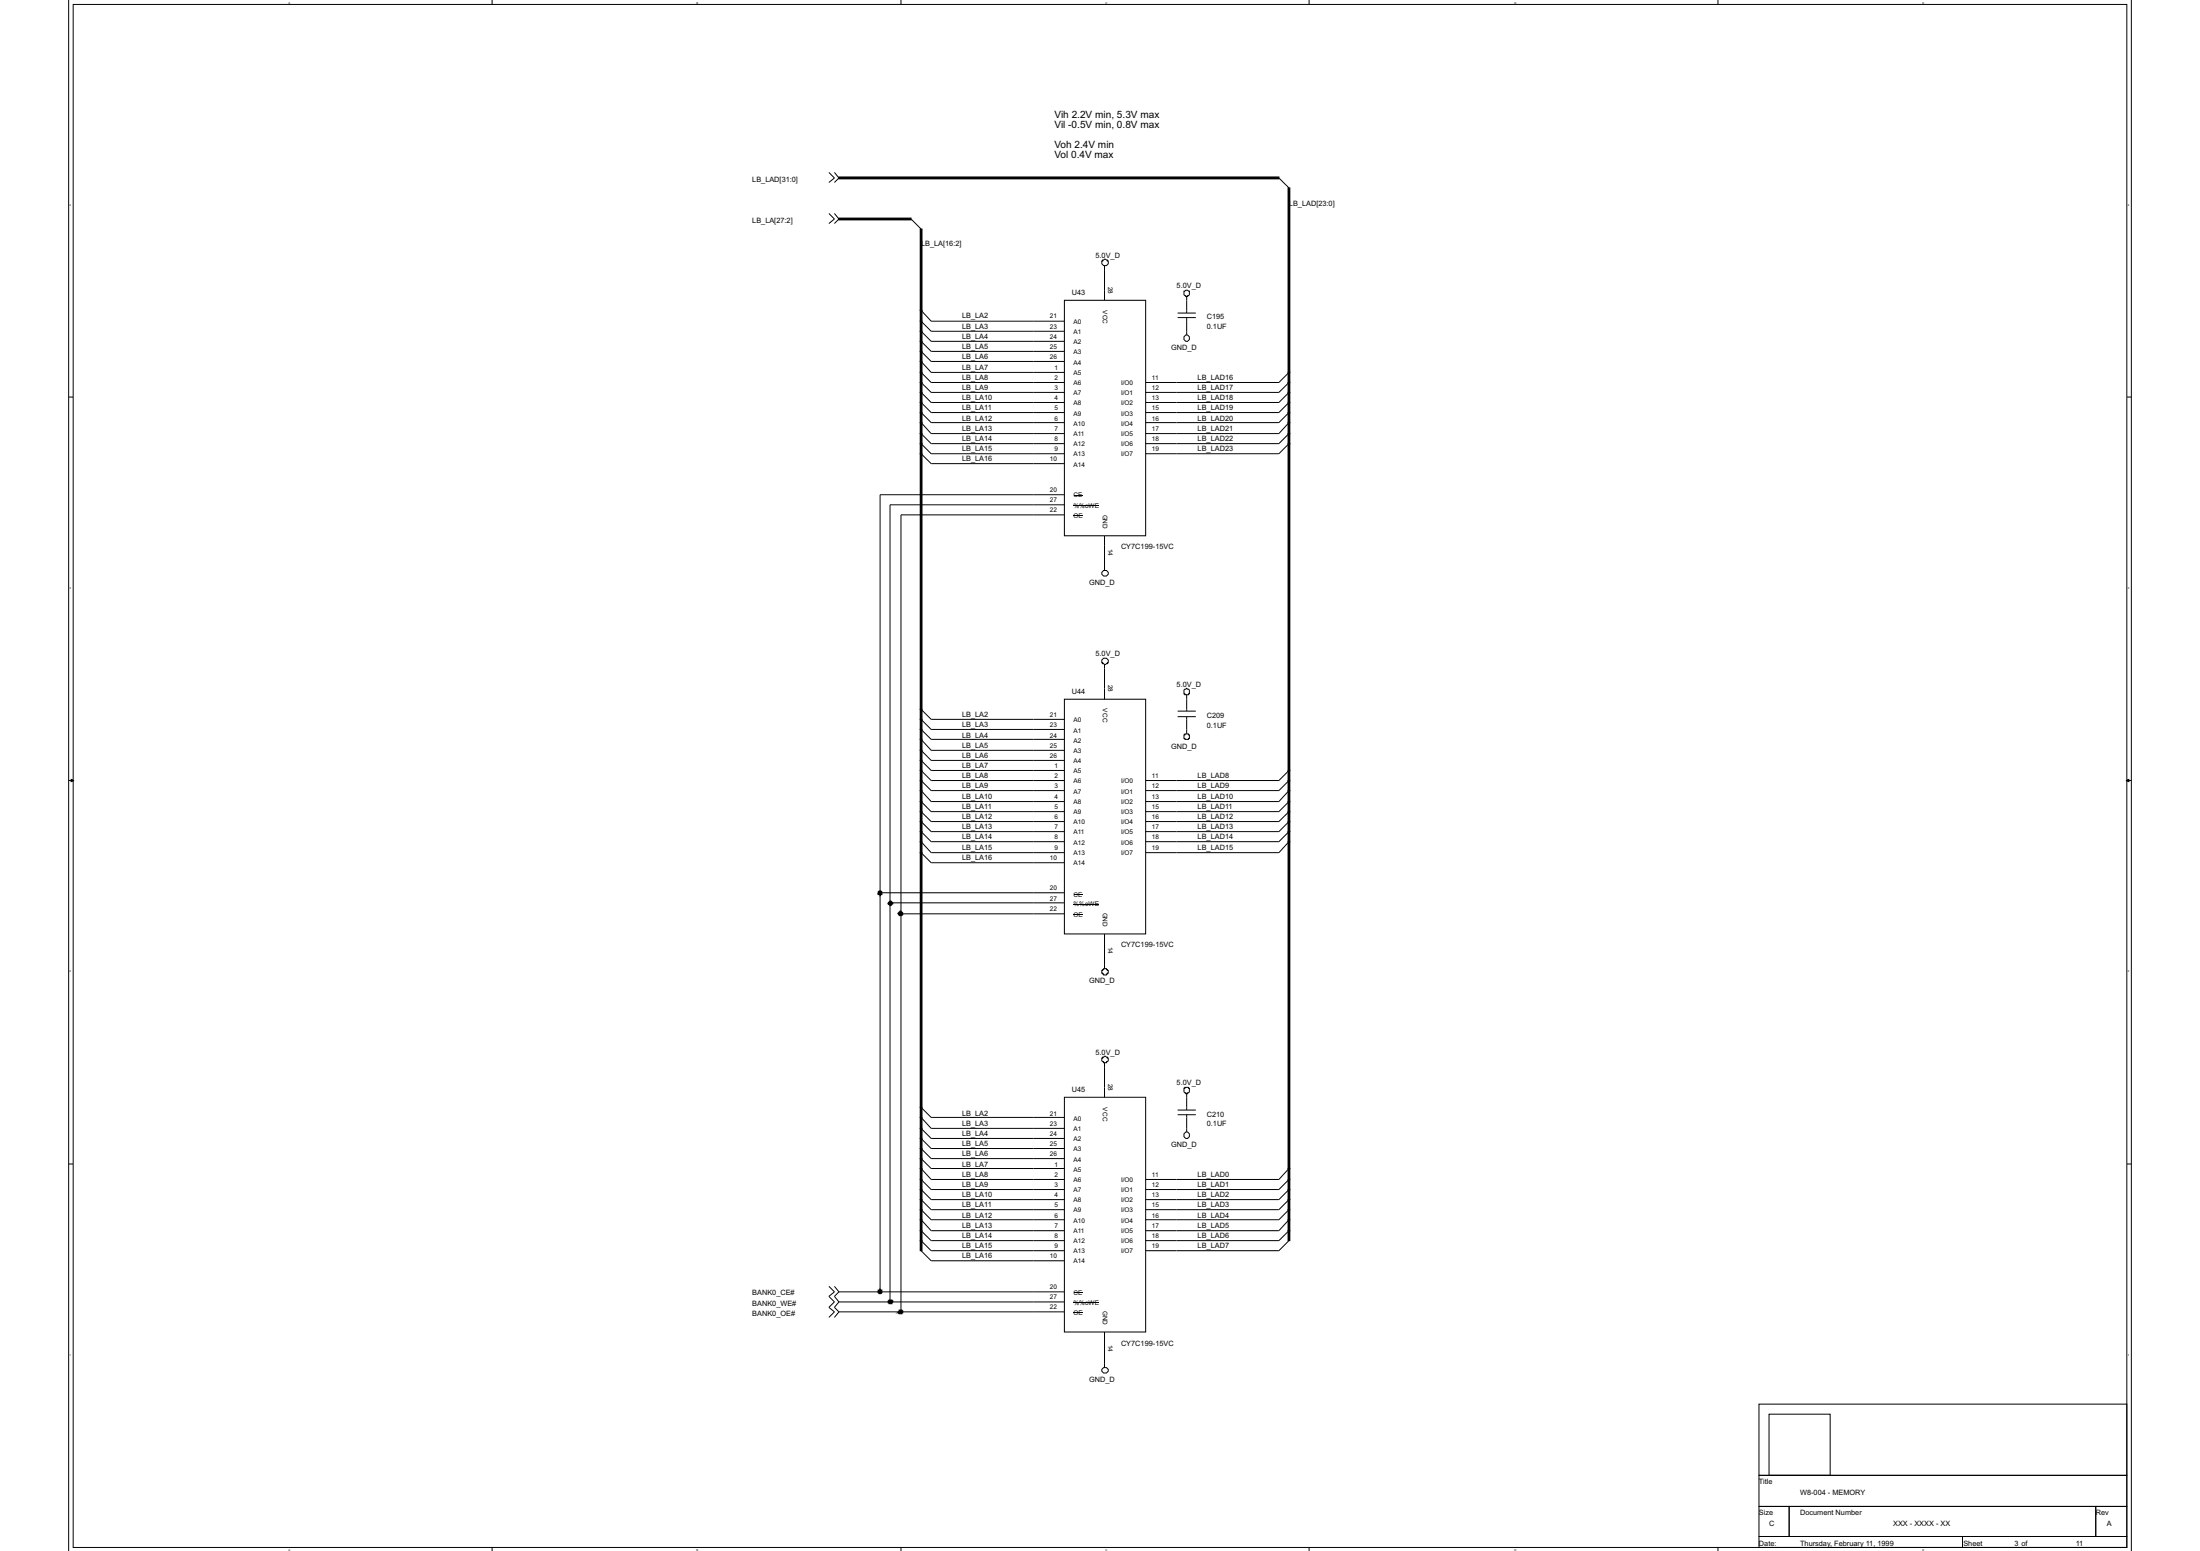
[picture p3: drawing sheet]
<svg xmlns="http://www.w3.org/2000/svg" width="210mm" height="148mm" viewBox="0 0 210 148" stroke-linecap="round" stroke-linejoin="round" font-family="sans-serif">
<g fill="none" stroke="#010202" stroke-width=".1">
<path d="M6.6 0v148.1M47 0v.4M86 0v.4M125 0v.4M164 0v.4M203.4 -.1v148.2M7 .4h196v147.3h-196zM6.6 37.9h.4M203 37.9h.4M47 147.7v.4M86 147.7v.4M125 147.7v.4"/>
<path d="M164 147.7v.4"/>
</g>
<path d="M6.8 74.4l.2 .1-.2 .1z" fill="#010202"/>
<path d="M6.8 74.4l.2 .1-.2 .1z" fill="none" stroke="#010202" stroke-width=".1"/>
<path d="M203 74.5l.2-.1v.2z" fill="#010202"/>
<path d="M6.6 74.5h.4M203 74.5l.2-.1v.2zM203 74.5h.4" fill="none" stroke="#010202" stroke-width=".1"/>
<path d="M6.8 74.4l.2 .1-.2 .1z" fill="#010202"/>
<path d="M6.8 74.4l.2 .1-.2 .1z" fill="none" stroke="#010202" stroke-width=".1"/>
<path d="M203 74.5l.2-.1v.2z" fill="#010202"/>
<path d="M203 74.5l.2-.1v.2zM6.6 111.1h.4M203 111.1h.4" fill="none" stroke="#010202" stroke-width=".1"/>
<path d="M6.8 74.4l.2 .1-.2 .1z" fill="#010202"/>
<path d="M6.8 74.4l.2 .1-.2 .1z" fill="none" stroke="#010202" stroke-width=".1"/>
<path d="M203 74.5l.2-.1v.2z" fill="#010202"/>
<g fill="none" stroke="#010202" stroke-width=".1">
<path d="M98.6 68.6h3M98.6 69.6h3M98.6 70.6h3M98.6 71.6h3M98.6 72.6h3M98.6 73.5h3M98.6 74.5h3M98.6 75.4h3M98.6 76.5h3M98.6 77.4h3M98.6 78.4h3M98.6 79.4h3"/>
<path d="M105.4 65.7v1M109.4 74.5h2.9M109.4 75.4h2.9M109.4 76.5h2.9M109.4 77.4h2.9M109.4 78.4h2.9M109.4 79.4h2.9M203 74.5l.2-.1v.2zM98.6 80.3h3M98.6 81.4h3M98.6 82.3h3M98.6 85.2h3"/>
<path d="M105.4 89.1v1M109.4 80.3h2.9M109.4 81.4h2.9M167.9 134h35.1v6.8h-35.1zM167.9 140.8h35.1v2.9h-35.1zM167.9 143.7h2.9v2.9h-2.9zM167.9 146.6h19.4v1.1h-19.4zM170.8 143.7h29.2v2.9h-29.2zM187.3 146.6h15.7v1.1h-15.7zM200 143.7h3v2.9h-3z"/>
</g>
<path d="M102.5 85.3l.8 .1z" fill-rule="evenodd" fill="#010202"/>
<path d="M98.6 86.2h3M98.6 87.2h3M102.5 86.3h2.4" fill="none" stroke="#010202" stroke-width=".1"/>
<path d="M102.5 87.3h.9z" fill-rule="evenodd" fill="#010202"/>
<g fill="none" stroke="#010202" stroke-width=".1">
<path d="M101.6 66.7h7.8v22.4h-7.8zM98.6 106.6h3M98.6 107.7h3M98.6 108.6h3M98.6 109.6h3M98.6 110.6h3M98.6 111.5h3M98.6 112.5h3M98.6 113.5h3M98.6 114.5h3M98.6 115.4h3M98.6 116.4h3"/>
<path d="M98.6 117.4h3M98.6 118.4h3M98.6 119.3h3M105.4 103.8v.9M109.4 112.5h2.9M109.4 113.5h2.9M109.4 114.5h2.9M109.4 115.4h2.9M109.4 116.4h2.9M109.4 117.4h2.9M109.4 118.4h2.9M109.4 119.3h2.9"/>
<path d="M98.6 120.3h3M98.6 123.3h3M105.4 127.1v1"/>
</g>
<path d="M102.5 123.3l.8 .1z" fill-rule="evenodd" fill="#010202"/>
<path d="M98.6 124.2h3M98.6 125.2h3M102.5 124.3h2.4" fill="none" stroke="#010202" stroke-width=".1"/>
<path d="M102.5 125.2l.9 .1z" fill-rule="evenodd" fill="#010202"/>
<g fill="none" stroke="#010202" stroke-width=".1">
<path d="M98.6 30.6h3M98.6 31.6h3M98.6 32.6h3M98.6 33.5h3M98.6 34.5h3M98.6 35.5h3M98.6 36.5h3M98.6 37.4h3M98.6 38.4h3M98.6 39.4h3M105.4 27.7v1M109.4 36.5h2.9"/>
<path d="M109.4 37.4h2.9M109.4 38.4h2.9M109.4 39.4h2.9M98.6 40.3h3M98.6 41.4h3M98.6 42.3h3M98.6 43.3h3M98.6 44.2h3M98.6 47.2h3M105.4 51.1v1M109.4 40.3h2.9M109.4 41.4h2.9"/>
<path d="M109.4 42.3h2.9M109.4 43.3h2.9M101.6 104.7h7.8v22.4h-7.8z"/>
</g>
<path d="M102.5 47.3h.8z" fill-rule="evenodd" fill="#010202"/>
<path d="M98.6 48.2h3M98.6 49.1h3M102.5 48.2h2.4" fill="none" stroke="#010202" stroke-width=".1"/>
<path d="M102.5 49.2h.9z" fill-rule="evenodd" fill="#010202"/>
<g fill="none" stroke="#010202" stroke-width=".1">
<path d="M101.6 28.7h7.8v22.4h-7.8zM112.4 30.3h1.7M112.4 29.9h1.7M113.3 28.7v1.2M113.3 30.3v1.3M112.4 68.4h1.7M112.4 67.9h1.7M113.3 66.7v1.2M113.3 68.4v1.2M112.4 106.4h1.7M112.4 105.9h1.7M113.3 104.7v1.2"/>
<path d="M113.3 106.4v1.3"/>
</g>
<path d="M123 117.4h.1v1h-.1z" fill="#010202"/>
<path d="M123 117.4h.1v1h-.1z" fill="none" stroke="#010202" stroke-width=".1"/>
<path d="M123 35.5h.1v1h-.1z" fill="#010202"/>
<path d="M123 17.9h.1v17.6h-.1zM123 35.5h.1v1h-.1z" fill="none" stroke="#010202" stroke-width=".1"/>
<path d="M123 17.9v17.6" fill="none" stroke="#010202" stroke-width=".17"/>
<path d="M123 40.3h.1v1.1h-.1z" fill="#010202"/>
<path d="M123 40.3h.1v1.1h-.1z" fill="none" stroke="#010202" stroke-width=".1"/>
<path d="M123 38.4h.1v1h-.1z" fill="#010202"/>
<path d="M123 38.4h.1v1h-.1z" fill="none" stroke="#010202" stroke-width=".1"/>
<path d="M123 36.5h.1v.9h-.1z" fill="#010202"/>
<path d="M123 36.5h.1v.9h-.1z" fill="none" stroke="#010202" stroke-width=".1"/>
<path d="M123 37.4h.1v1h-.1z" fill="#010202"/>
<path d="M123 37.4h.1v1h-.1z" fill="none" stroke="#010202" stroke-width=".1"/>
<path d="M123 39.4h.1v.9h-.1z" fill="#010202"/>
<path d="M123 39.4h.1v.9h-.1z" fill="none" stroke="#010202" stroke-width=".1"/>
<path d="M123 41.4h.1v.9h-.1z" fill="#010202"/>
<path d="M123 41.4h.1v.9h-.1z" fill="none" stroke="#010202" stroke-width=".1"/>
<path d="M123 75.4h.1v1.1h-.1z" fill="#010202"/>
<path d="M123 75.4h.1v1.1h-.1z" fill="none" stroke="#010202" stroke-width=".1"/>
<path d="M123 73.5h.1v1h-.1z" fill="#010202"/>
<path d="M123 42.3h.1v31.2h-.1zM123 73.5h.1v1h-.1z" fill="none" stroke="#010202" stroke-width=".1"/>
<path d="M123 42.3v31.2" fill="none" stroke="#010202" stroke-width=".17"/>
<path d="M123 74.5h.1v.9h-.1z" fill="#010202"/>
<path d="M123 74.5h.1v.9h-.1z" fill="none" stroke="#010202" stroke-width=".1"/>
<path d="M123 78.4h.1v1h-.1z" fill="#010202"/>
<path d="M123 78.4h.1v1h-.1z" fill="none" stroke="#010202" stroke-width=".1"/>
<path d="M123 76.5h.1v.9h-.1z" fill="#010202"/>
<path d="M123 76.5h.1v.9h-.1z" fill="none" stroke="#010202" stroke-width=".1"/>
<path d="M123 77.4h.1v1h-.1z" fill="#010202"/>
<path d="M123 77.4h.1v1h-.1z" fill="none" stroke="#010202" stroke-width=".1"/>
<path d="M123 79.4h.1v.9h-.1z" fill="#010202"/>
<path d="M123 79.4h.1v.9h-.1z" fill="none" stroke="#010202" stroke-width=".1"/>
<path d="M123 113.5h.1v1h-.1z" fill="#010202"/>
<path d="M123 113.5h.1v1h-.1z" fill="none" stroke="#010202" stroke-width=".1"/>
<path d="M123 111.5h.1v1h-.1z" fill="#010202"/>
<path d="M123 80.3h.1v31.2h-.1zM123 111.5h.1v1h-.1z" fill="none" stroke="#010202" stroke-width=".1"/>
<path d="M123 80.3v31.2" fill="none" stroke="#010202" stroke-width=".17"/>
<path d="M123 112.5h.1v1h-.1z" fill="#010202"/>
<path d="M123 112.5h.1v1h-.1z" fill="none" stroke="#010202" stroke-width=".1"/>
<path d="M123 114.5h.1v.9h-.1z" fill="#010202"/>
<path d="M123 114.5h.1v.9h-.1z" fill="none" stroke="#010202" stroke-width=".1"/>
<path d="M123 115.4h.1v1h-.1z" fill="#010202"/>
<path d="M123 115.4h.1v1h-.1z" fill="none" stroke="#010202" stroke-width=".1"/>
<path d="M123 116.4h.1v1h-.1z" fill="#010202"/>
<path d="M80.1 16.9h42v.2h-42zM123 116.4h.1v1h-.1z" fill="none" stroke="#010202" stroke-width=".1"/>
<path d="M80.1 17h42" fill="none" stroke="#010202" stroke-width=".18"/>
<path d="M87.8 118.4h.2v.9h-.2z" fill="#010202"/>
<path d="M87.8 21.9h.2v7.7h-.2zM87.8 118.4h.2v.9h-.2z" fill="none" stroke="#010202" stroke-width=".1"/>
<path d="M87.9 21.9v7.7" fill="none" stroke="#010202" stroke-width=".17"/>
<path d="M87.8 31.6h.2v1h-.2z" fill="#010202"/>
<path d="M87.8 31.6h.2v1h-.2z" fill="none" stroke="#010202" stroke-width=".1"/>
<path d="M87.8 29.6h.2v1h-.2z" fill="#010202"/>
<path d="M87.8 29.6h.2v1h-.2z" fill="none" stroke="#010202" stroke-width=".1"/>
<path d="M87.8 30.6h.2v1h-.2z" fill="#010202"/>
<path d="M87.8 30.6h.2v1h-.2z" fill="none" stroke="#010202" stroke-width=".1"/>
<path d="M87.8 34.5h.2v1h-.2z" fill="#010202"/>
<path d="M87.8 34.5h.2v1h-.2z" fill="none" stroke="#010202" stroke-width=".1"/>
<path d="M87.8 32.6h.2v.9h-.2z" fill="#010202"/>
<path d="M87.8 32.6h.2v.9h-.2z" fill="none" stroke="#010202" stroke-width=".1"/>
<path d="M87.8 33.5h.2v1h-.2z" fill="#010202"/>
<path d="M87.8 33.5h.2v1h-.2z" fill="none" stroke="#010202" stroke-width=".1"/>
<path d="M87.8 35.5h.2v1h-.2z" fill="#010202"/>
<path d="M87.8 35.5h.2v1h-.2z" fill="none" stroke="#010202" stroke-width=".1"/>
<path d="M87.8 38.4h.2v1h-.2z" fill="#010202"/>
<path d="M87.8 38.4h.2v1h-.2z" fill="none" stroke="#010202" stroke-width=".1"/>
<path d="M87.8 36.5h.2v.9h-.2z" fill="#010202"/>
<path d="M87.8 36.5h.2v.9h-.2z" fill="none" stroke="#010202" stroke-width=".1"/>
<path d="M87.8 37.4h.2v1h-.2z" fill="#010202"/>
<path d="M87.8 37.4h.2v1h-.2z" fill="none" stroke="#010202" stroke-width=".1"/>
<path d="M87.8 41.4h.2v.9h-.2z" fill="#010202"/>
<path d="M87.8 41.4h.2v.9h-.2z" fill="none" stroke="#010202" stroke-width=".1"/>
<path d="M87.8 39.4h.2v.9h-.2z" fill="#010202"/>
<path d="M87.8 39.4h.2v.9h-.2z" fill="none" stroke="#010202" stroke-width=".1"/>
<path d="M87.8 40.3h.2v1.1h-.2z" fill="#010202"/>
<path d="M87.8 40.3h.2v1.1h-.2z" fill="none" stroke="#010202" stroke-width=".1"/>
<path d="M87.8 42.3h.2v1h-.2z" fill="#010202"/>
<path d="M87.8 42.3h.2v1h-.2z" fill="none" stroke="#010202" stroke-width=".1"/>
<path d="M87.8 71.6h.2v1h-.2z" fill="#010202"/>
<path d="M87.8 71.6h.2v1h-.2z" fill="none" stroke="#010202" stroke-width=".1"/>
<path d="M87.8 69.6h.2v1h-.2z" fill="#010202"/>
<path d="M87.8 69.6h.2v1h-.2z" fill="none" stroke="#010202" stroke-width=".1"/>
<path d="M87.8 67.7h.2v.9h-.2z" fill="#010202"/>
<path d="M87.8 43.3h.2v24.4h-.2zM87.8 67.7h.2v.9h-.2z" fill="none" stroke="#010202" stroke-width=".1"/>
<path d="M87.9 43.3v24.4" fill="none" stroke="#010202" stroke-width=".17"/>
<path d="M87.8 68.6h.2v1h-.2z" fill="#010202"/>
<path d="M87.8 68.6h.2v1h-.2z" fill="none" stroke="#010202" stroke-width=".1"/>
<path d="M87.8 70.6h.2v1h-.2z" fill="#010202"/>
<path d="M87.8 70.6h.2v1h-.2z" fill="none" stroke="#010202" stroke-width=".1"/>
<path d="M87.8 76.5h.2v.9h-.2z" fill="#010202"/>
<path d="M87.8 76.5h.2v.9h-.2z" fill="none" stroke="#010202" stroke-width=".1"/>
<path d="M87.8 74.5h.2v.9h-.2z" fill="#010202"/>
<path d="M87.8 74.5h.2v.9h-.2z" fill="none" stroke="#010202" stroke-width=".1"/>
<path d="M87.8 72.6h.2v.9h-.2z" fill="#010202"/>
<path d="M87.8 72.6h.2v.9h-.2z" fill="none" stroke="#010202" stroke-width=".1"/>
<path d="M87.8 73.5h.2v1h-.2z" fill="#010202"/>
<path d="M87.8 73.5h.2v1h-.2z" fill="none" stroke="#010202" stroke-width=".1"/>
<path d="M87.8 75.4h.2v1.1h-.2z" fill="#010202"/>
<path d="M87.8 75.4h.2v1.1h-.2z" fill="none" stroke="#010202" stroke-width=".1"/>
<path d="M87.8 77.4h.2v1h-.2z" fill="#010202"/>
<path d="M87.8 77.4h.2v1h-.2z" fill="none" stroke="#010202" stroke-width=".1"/>
<path d="M87.8 78.4h.2v1h-.2z" fill="#010202"/>
<path d="M87.8 78.4h.2v1h-.2z" fill="none" stroke="#010202" stroke-width=".1"/>
<path d="M87.8 79.4h.2v.9h-.2z" fill="#010202"/>
<path d="M87.8 79.4h.2v.9h-.2z" fill="none" stroke="#010202" stroke-width=".1"/>
<path d="M87.8 80.3h.2v1.1h-.2z" fill="#010202"/>
<path d="M87.8 80.3h.2v1.1h-.2zM87.8 81.4h.2v24.3h-.2z" fill="none" stroke="#010202" stroke-width=".1"/>
<path d="M87.9 81.4v24.3" fill="none" stroke="#010202" stroke-width=".17"/>
<path d="M87.8 107.7h.2v.9h-.2z" fill="#010202"/>
<path d="M87.8 107.7h.2v.9h-.2z" fill="none" stroke="#010202" stroke-width=".1"/>
<path d="M87.8 105.7h.2v.9h-.2z" fill="#010202"/>
<path d="M87.8 105.7h.2v.9h-.2z" fill="none" stroke="#010202" stroke-width=".1"/>
<path d="M87.8 106.6h.2v1.1h-.2z" fill="#010202"/>
<path d="M87.8 106.6h.2v1.1h-.2z" fill="none" stroke="#010202" stroke-width=".1"/>
<path d="M87.8 108.6h.2v1h-.2z" fill="#010202"/>
<path d="M87.8 108.6h.2v1h-.2z" fill="none" stroke="#010202" stroke-width=".1"/>
<path d="M87.8 109.6h.2v1h-.2z" fill="#010202"/>
<path d="M87.8 109.6h.2v1h-.2z" fill="none" stroke="#010202" stroke-width=".1"/>
<path d="M87.8 114.5h.2v.9h-.2z" fill="#010202"/>
<path d="M87.8 114.5h.2v.9h-.2z" fill="none" stroke="#010202" stroke-width=".1"/>
<path d="M87.8 112.5h.2v1h-.2z" fill="#010202"/>
<path d="M87.8 112.5h.2v1h-.2z" fill="none" stroke="#010202" stroke-width=".1"/>
<path d="M87.8 110.6h.2v.9h-.2z" fill="#010202"/>
<path d="M87.8 110.6h.2v.9h-.2z" fill="none" stroke="#010202" stroke-width=".1"/>
<path d="M87.8 111.5h.2v1h-.2z" fill="#010202"/>
<path d="M87.8 111.5h.2v1h-.2z" fill="none" stroke="#010202" stroke-width=".1"/>
<path d="M87.8 113.5h.2v1h-.2z" fill="#010202"/>
<path d="M87.8 113.5h.2v1h-.2z" fill="none" stroke="#010202" stroke-width=".1"/>
<path d="M87.8 115.4h.2v1h-.2z" fill="#010202"/>
<path d="M87.8 115.4h.2v1h-.2z" fill="none" stroke="#010202" stroke-width=".1"/>
<path d="M87.8 117.4h.2v1h-.2z" fill="#010202"/>
<path d="M87.8 117.4h.2v1h-.2z" fill="none" stroke="#010202" stroke-width=".1"/>
<path d="M87.8 116.4h.2v1h-.2z" fill="#010202"/>
<g fill="none" stroke="#010202" stroke-width=".1">
<path d="M80.1 20.8h6.9v.2h-6.9zM88.9 36.5h9.7M88.9 37.4h9.7M88.9 38.4h9.7M88.9 39.4h9.7M88.9 30.6h9.7M88.9 31.6h9.7M88.9 32.6h9.7M88.9 33.5h9.7M88.9 34.5h9.7M88.9 35.5h9.7M105.4 25.8v1.9"/>
<path d="M112.3 36.5h9.8M112.3 37.4h9.8M112.3 38.4h9.8M112.3 39.4h9.8M88.9 40.3h9.7M88.9 41.4h9.7M88.9 42.3h9.7M88.9 43.3h9.7M88.9 44.2h9.7M98.6 47.2h-14.6v76.1M105.4 52.1v1.9M112.3 40.3h9.8"/>
<path d="M112.3 41.4h9.8M112.3 42.3h9.8M112.3 43.3h9.8M88.9 74.5h9.7M88.9 75.4h9.7M88.9 76.5h9.7M88.9 77.4h9.7M88.9 78.4h9.7M88.9 79.4h9.7M88.9 68.6h9.7M88.9 69.6h9.7M88.9 70.6h9.7"/>
<path d="M88.9 71.6h9.7M88.9 72.6h9.7M88.9 73.5h9.7M105.4 63.8v1.9M112.3 74.5h9.8M112.3 75.4h9.8M112.3 76.5h9.8M112.3 77.4h9.8M112.3 78.4h9.8M112.3 79.4h9.8M84 85.2h14.6M88.9 80.3h9.7"/>
<path d="M88.9 81.4h9.7M88.9 82.3h9.7M105.4 90.1v2M112.3 80.3h9.8M112.3 81.4h9.8M87.8 116.4h.2v1h-.2zM88.9 112.5h9.7M88.9 113.5h9.7M88.9 114.5h9.7M88.9 115.4h9.7M88.9 116.4h9.7M88.9 117.4h9.7"/>
<path d="M88.9 118.4h9.7M88.9 119.3h9.7M88.9 106.6h9.7M88.9 107.7h9.7M88.9 108.6h9.7M88.9 109.6h9.7M88.9 110.6h9.7M88.9 111.5h9.7M105.4 101.8v2M112.3 112.5h9.8M112.3 113.5h9.8M112.3 114.5h9.8"/>
<path d="M112.3 115.4h9.8M112.3 116.4h9.8M112.3 117.4h9.8M112.3 118.4h9.8M112.3 119.3h9.8M88.9 120.3h9.7M105.4 128.1v2"/>
</g>
<path d="M80.1 20.9h6.9" fill="none" stroke="#010202" stroke-width=".17"/>
<path d="M83.9 85l.3 .1v.3l-.2 .1v-.1h-.2v-.1l.2-.1-.2 .1z" fill="#010202"/>
<path d="M83.9 85l.3 .1v.3l-.2 .1v-.1h-.2v-.1l.2-.1-.2 .1z" fill="none" stroke="#010202" stroke-width=".1"/>
<path d="M83.8 123.1h.2v-.1l.2 .1v.3h-.3l-.1-.1h.2h-.2z" fill="#010202"/>
<path d="M85 86.2v38h13.6M83.8 123.1h.2v-.1l.2 .1v.3h-.3l-.1-.1h.2h-.2zM84 123.3h14.6" fill="none" stroke="#010202" stroke-width=".1"/>
<path d="M84.8 124.1h.1v-.1h.2l.1 .2-.1 .2h-.2l-.1-.2h.2h-.2z" fill="#010202"/>
<path d="M84.8 124.1h.1v-.1h.2l.1 .2-.1 .2h-.2l-.1-.2h.2h-.2z" fill="none" stroke="#010202" stroke-width=".1"/>
<path d="M85 86l.2 .2-.2 .2-.2-.2h.2h-.2z" fill="#010202"/>
<path d="M98.6 48.2h-13.6v38h13.6M98.6 49.1h-12.6v76.1M85 86l.2 .2-.2 .2-.2-.2h.2h-.2zM86 87.2h12.6" fill="none" stroke="#010202" stroke-width=".1"/>
<path d="M85.8 87l.2-.1v.1l.2 .1v.2h-.1v.1h-.3l-.1-.2h.3h-.3z" fill="#010202"/>
<path d="M85.8 87l.2-.1v.1l.2 .1v.2h-.1v.1h-.3l-.1-.2h.3h-.3z" fill="none" stroke="#010202" stroke-width=".1"/>
<path d="M85.8 125h.3v.1h.1l-.1 .3h-.3v-.1h-.1l.3-.1-.3 .1z" fill="#010202"/>
<g fill="none" stroke="#010202" stroke-width=".1">
<path d="M79.1 16.5l.5 .5-.5 .4M79.6 16.5l.5 .5-.5 .4M122.1 17l.9 .9M79.1 20.4l.5 .5-.5 .4M79.6 20.4l.5 .5-.5 .4M87 20.9l.9 1M87.9 29.6l1 1M87.9 30.6l1 1M87.9 31.6l1 1M87.9 32.6l1 .9M87.9 33.5l1 1M87.9 34.5l1 1"/>
<path d="M87.9 35.5l1 1M87.9 36.5l1 .9M87.9 37.4l1 1M87.9 38.4l1 1M87.9 39.4l1 .9M105.3 24.8a.31 .31 0 0 1 .4 0 .31 .31 0 0 1 0 .5h-.1h-.3l-.1-.1v-.3h.1zM105.4 25.3v.5M113 27.8l.2-.1 .3 .1v.3l-.1 .1v.1h-.2v-.1l-.2-.1zM113 32.1a.28 .28 0 0 1 .4 0 .28 .28 0 0 1 0 .4 .28 .28 0 0 1-.4-.1zM113.3 28.3v.4M113.3 31.6v.4M123 35.5l-.9 1"/>
<path d="M123 37.4l-.9 1M123 36.5l-.9 .9M123 38.4l-.9 1M123 39.4l-.9 .9M87.9 40.3l1 1.1M87.9 41.4l1 .9M87.9 42.3l1 1M87.9 43.3l1 .9M105.3 54.5v-.1h.3l.2 .2v.2l-.2 .2h-.3l-.1-.2zM105.4 54v.4M123 40.3l-.9 1.1M123 41.4l-.9 .9"/>
<path d="M123 42.3l-.9 1M87.9 67.7l1 .9M87.9 68.6l1 1M87.9 69.6l1 1M87.9 70.6l1 1M87.9 71.6l1 1M87.9 72.6l1 .9M87.9 73.5l1 1M87.9 74.5l1 .9M87.9 75.4l1 1.1M87.9 76.5l1 .9M87.9 77.4l1 1"/>
<path d="M87.9 78.4l1 1M87.9 79.4l1 .9M105.3 62.9v-.1h.3a.28 .28 0 0 1 .2 .3 .28 .28 0 0 1-.2 .2l-.2 .1-.2-.2v-.2zM105.4 63.4v.4M113 65.8h.1a.28 .28 0 0 1 .4 0 .28 .28 0 0 1-.1 .4v.1h-.3v-.1h-.1zM113 70.1h.1v-.1h.3v.1h.1v.4h-.1v.1h-.3v-.1h-.1zM113.3 66.3v.4M113.3 69.6v.4M123 73.5l-.9 1M123 75.4l-.9 1.1M123 74.5l-.9 .9M123 76.5l-.9 .9"/>
<path d="M123 77.4l-.9 1M123 78.4l-.9 1M123 79.4l-.9 .9M87.9 80.3l1 1.1M87.9 81.4l1 .9M105.3 92.5v-.1h.3l.1 .2h.1v.3h-.1l-.1 .1h-.3v-.1h-.1v-.3h.1zM105.4 92.1v.3M123 80.3l-.9 1.1M87.9 105.7l1 .9M87.9 106.6l1 1.1M87.9 107.7l1 .9M87.9 108.6l1 1"/>
<path d="M87.9 109.6l1 1M87.9 110.6l1 .9M87.9 111.5l1 1M87.9 112.5l1 1M87.9 113.5l1 1M87.9 114.5l1 .9M87.9 115.4l1 1M87.9 116.4l1 1M87.9 117.4l1 1M87.9 118.4l1 .9M87.9 119.3l1 1M105.3 100.9a.31 .31 0 0 1 .4 0 .31 .31 0 0 1 0 .4h-.1v.1h-.3v-.1l-.1-.1v-.2h.1z"/>
<path d="M105.4 101.4v.4M113 108.2l.2-.2a.31 .31 0 0 1 .3 .3 .31 .31 0 0 1-.3 .3l-.2-.1zM113.1 103.8h.3h.1v.4l-.1 .1v.1h-.2v-.1l-.2-.1v-.4h.1zM113.3 104.4v.3M113.3 107.7v.3M123 111.5l-.9 1M123 113.5l-.9 1M123 112.5l-.9 1M123 114.5l-.9 .9M123 115.4l-.9 1M123 116.4l-.9 1M123 117.4l-.9 1"/>
<path d="M123 118.4l-.9 .9M79.1 122.7l.5 .6-.5 .4 .5 .5-.5 .6 .5 .4-.5 .5M79.6 122.7l.5 .6M80.1 125.2h18.5M80.1 123.3h3.9M80.1 124.2h4.9M80.1 123.3l-.5 .4 .5 .5M80.1 124.2l-.5 .6 .5 .4M80.1 125.2l-.5 .5M85.8 125h.3v.1h.1l-.1 .3h-.3v-.1h-.1l.3-.1-.3 .1zM105.3 130.6v-.1h.3l.2 .2v.1l-.2 .2h-.3l-.1-.2zM105.4 130.1v.4"/>
<path d="M168.9 134.9h5.8v5.9h-5.8z"/>
</g>
<g font-size="1" fill="#010202">
<text x="100.6" y="11.2">Vih 2.2V min, 5.3V max</text>
<text x="100.6" y="15.1">Vol 0.4V max</text>
<text x="100.6" y="12.2">Vil -0.5V min, 0.8V max</text>
<text x="100.6" y="14.1">Voh 2.4V min</text>
</g>
<g font-size=".7" fill="#010202">
<text x="71.8" y="17.3">LB_LAD[31:0]</text>
<text x="71.8" y="21.2">LB_LA[27:2]</text>
<text x="87.9" y="23.5">LB_LA[16:2]</text>
<text x="123" y="19.7">LB_LAD[23:0]</text>
<text x="102.3" y="28.1">U43</text>
<text x="104.6" y="24.6">5.0V_D</text>
<text x="112.3" y="27.5">5.0V_D</text>
<text x="91.8" y="30.4">LB_LA2</text>
<text x="91.8" y="31.4">LB_LA3</text>
<text x="91.8" y="32.3">LB_LA4</text>
<text x="91.8" y="33.3">LB_LA5</text>
<text x="91.8" y="34.2">LB_LA6</text>
<text x="91.8" y="35.3">LB_LA7</text>
<text x="111.8" y="33.4">GND_D</text>
<text x="115.2" y="30.5">C195</text>
<text x="115.2" y="31.4">0.1UF</text>
<text x="91.8" y="36.2">LB_LA8</text>
<text x="91.8" y="37.2">LB_LA9</text>
<text x="91.8" y="38.1">LB_LA10</text>
<text x="91.8" y="39.1">LB_LA11</text>
<text x="91.8" y="41.1">LB_LA13</text>
<text x="91.8" y="40.2">LB_LA12</text>
<text x="114.3" y="36.2">LB_LAD16</text>
<text x="114.3" y="37.2">LB_LAD17</text>
<text x="114.3" y="38.1">LB_LAD18</text>
<text x="114.3" y="39.1">LB_LAD19</text>
<text x="114.3" y="40.2">LB_LAD20</text>
<text x="114.3" y="41.1">LB_LAD21</text>
<text x="91.8" y="42.1">LB_LA14</text>
<text x="91.8" y="44">LB_LA16</text>
<text x="91.8" y="43">LB_LA15</text>
<text x="114.3" y="42.1">LB_LAD22</text>
<text x="114.3" y="43">LB_LAD23</text>
<text x="107" y="52.4">CY7C199-15VC</text>
<text x="104" y="55.8">GND_D</text>
<text x="104.6" y="62.6">5.0V_D</text>
<text x="112.3" y="65.6">5.0V_D</text>
<text x="91.8" y="68.4">LB_LA2</text>
<text x="91.8" y="69.3">LB_LA3</text>
<text x="91.8" y="70.4">LB_LA4</text>
<text x="91.8" y="71.3">LB_LA5</text>
<text x="102.3" y="66.2">U44</text>
<text x="111.8" y="71.4">GND_D</text>
<text x="115.2" y="68.5">C209</text>
<text x="115.2" y="69.4">0.1UF</text>
<text x="91.8" y="72.3">LB_LA6</text>
<text x="91.8" y="76.2">LB_LA10</text>
<text x="91.8" y="75.2">LB_LA9</text>
<text x="91.8" y="74.2">LB_LA8</text>
<text x="91.8" y="73.3">LB_LA7</text>
<text x="91.8" y="77.2">LB_LA11</text>
<text x="114.3" y="74.2">LB_LAD8</text>
<text x="114.3" y="75.2">LB_LAD9</text>
<text x="114.3" y="76.2">LB_LAD10</text>
<text x="114.3" y="77.2">LB_LAD11</text>
<text x="91.8" y="78.1">LB_LA12</text>
<text x="91.8" y="80.1">LB_LA14</text>
<text x="91.8" y="79.1">LB_LA13</text>
<text x="91.8" y="82.1">LB_LA16</text>
<text x="91.8" y="81.1">LB_LA15</text>
<text x="114.3" y="78.1">LB_LAD12</text>
<text x="114.3" y="79.1">LB_LAD13</text>
<text x="114.3" y="80.1">LB_LAD14</text>
<text x="114.3" y="81.1">LB_LAD15</text>
<text x="104" y="93.8">GND_D</text>
<text x="107" y="90.3">CY7C199-15VC</text>
<text x="104.6" y="100.7">5.0V_D</text>
<text x="91.8" y="106.5">LB_LA2</text>
<text x="91.8" y="107.4">LB_LA3</text>
<text x="102.3" y="104.2">U45</text>
<text x="112.3" y="103.6">5.0V_D</text>
<text x="115.2" y="106.5">C210</text>
<text x="115.2" y="107.4">0.1UF</text>
<text x="91.8" y="108.4">LB_LA4</text>
<text x="91.8" y="109.3">LB_LA5</text>
<text x="91.8" y="110.3">LB_LA6</text>
<text x="91.8" y="113.3">LB_LA9</text>
<text x="91.8" y="112.3">LB_LA8</text>
<text x="91.8" y="111.3">LB_LA7</text>
<text x="111.8" y="109.4">GND_D</text>
<text x="114.3" y="112.3">LB_LAD0</text>
<text x="114.3" y="113.3">LB_LAD1</text>
<text x="91.8" y="114.2">LB_LA10</text>
<text x="91.8" y="115.2">LB_LA11</text>
<text x="91.8" y="116.2">LB_LA12</text>
<text x="91.8" y="118.1">LB_LA14</text>
<text x="91.8" y="117.2">LB_LA13</text>
<text x="91.8" y="119.1">LB_LA15</text>
<text x="114.3" y="114.2">LB_LAD2</text>
<text x="114.3" y="115.2">LB_LAD3</text>
<text x="114.3" y="116.2">LB_LAD4</text>
<text x="114.3" y="117.2">LB_LAD5</text>
<text x="114.3" y="118.1">LB_LAD6</text>
<text x="114.3" y="119.1">LB_LAD7</text>
<text x="71.8" y="123.6">BANK0_CE#</text>
<text x="71.8" y="124.6">BANK0_WE#</text>
<text x="71.8" y="125.5">BANK0_OE#</text>
<text x="91.8" y="120">LB_LA16</text>
<text x="104" y="131.9">GND_D</text>
<text x="107" y="128.4">CY7C199-15VC</text>
<text x="167.9" y="141.7">Title</text>
<text x="171.8" y="142.6">W8-004 - MEMORY</text>
<text x="167.9" y="144.5">Size</text>
<text x="167.9" y="147.5">Date:</text>
<text x="168.9" y="145.6">C</text>
<text x="171.8" y="147.5">Thursday, February 11, 1999</text>
<text x="171.8" y="144.5">Document Number</text>
<text x="180.7" y="145.6">XXX - XXXX - XX</text>
<text x="187.4" y="147.5">Sheet</text>
<text x="192.3" y="147.5">3 of</text>
<text x="198.1" y="147.5">11</text>
<text x="200" y="144.5">Rev</text>
<text x="201.1" y="145.6">A</text>
</g>
<g font-size=".6" fill="#010202">
<text x="105.3" y="29.6" transform="rotate(90 105.3 29.6)">VCC</text>
<text x="105.8" y="27.4" transform="rotate(90 105.8 27.4)">28</text>
<text x="100.2" y="30.4">21</text>
<text x="100.2" y="31.4">23</text>
<text x="100.2" y="32.3">24</text>
<text x="100.2" y="33.3">25</text>
<text x="100.2" y="34.2">26</text>
<text x="100.6" y="35.3">1</text>
<text x="102.5" y="30.9">A0</text>
<text x="102.5" y="31.9">A1</text>
<text x="102.5" y="32.8">A2</text>
<text x="102.5" y="33.8">A3</text>
<text x="102.5" y="34.8">A4</text>
<text x="102.5" y="35.8">A5</text>
<text x="100.6" y="36.2">2</text>
<text x="100.6" y="37.2">3</text>
<text x="100.6" y="38.1">4</text>
<text x="100.6" y="39.1">5</text>
<text x="100.6" y="40.2">6</text>
<text x="100.6" y="41.1">7</text>
<text x="102.5" y="36.8">A6</text>
<text x="102.5" y="37.7">A7</text>
<text x="102.5" y="38.7">A8</text>
<text x="102.5" y="39.7">A9</text>
<text x="102.5" y="40.7">A10</text>
<text x="102.5" y="41.6">A11</text>
<text x="107" y="37.7">I/O1</text>
<text x="107" y="38.7">I/O2</text>
<text x="107" y="39.7">I/O3</text>
<text x="107" y="40.7">I/O4</text>
<text x="107" y="41.6">I/O5</text>
<text x="107" y="36.8">I/O0</text>
<text x="110" y="37.2">12</text>
<text x="110" y="38.1">13</text>
<text x="110" y="39.1">15</text>
<text x="110" y="40.2">16</text>
<text x="110" y="41.1">17</text>
<text x="110" y="36.2">11</text>
<text x="100.2" y="44">10</text>
<text x="100.2" y="47">20</text>
<text x="100.2" y="47.9">27</text>
<text x="100.6" y="42.1">8</text>
<text x="100.6" y="43">9</text>
<text x="102.5" y="42.6">A12</text>
<text x="102.5" y="43.6">A13</text>
<text x="102.5" y="44.6">A14</text>
<text x="102.5" y="47.5">CE</text>
<text x="107" y="42.6">I/O6</text>
<text x="107" y="43.6">I/O7</text>
<text x="110" y="42.1">18</text>
<text x="110" y="43">19</text>
<text x="100.2" y="48.9">22</text>
<text x="102.5" y="48.4">%%oWE</text>
<text x="102.5" y="49.4">OE</text>
<text x="105.3" y="49.1" transform="rotate(90 105.3 49.1)">GND</text>
<text x="105.8" y="52.4" transform="rotate(90 105.8 52.4)">14</text>
<text x="105.8" y="65.3" transform="rotate(90 105.8 65.3)">28</text>
<text x="100.2" y="68.4">21</text>
<text x="100.2" y="69.3">23</text>
<text x="100.2" y="70.4">24</text>
<text x="100.2" y="71.3">25</text>
<text x="102.5" y="68.9">A0</text>
<text x="102.5" y="69.9">A1</text>
<text x="102.5" y="70.9">A2</text>
<text x="102.5" y="71.9">A3</text>
<text x="105.3" y="67.6" transform="rotate(90 105.3 67.6)">VCC</text>
<text x="100.2" y="72.3">26</text>
<text x="100.6" y="73.3">1</text>
<text x="100.6" y="74.2">2</text>
<text x="100.6" y="75.2">3</text>
<text x="100.6" y="76.2">4</text>
<text x="100.6" y="77.2">5</text>
<text x="102.5" y="72.8">A4</text>
<text x="102.5" y="73.8">A5</text>
<text x="102.5" y="74.7">A6</text>
<text x="102.5" y="75.8">A7</text>
<text x="102.5" y="76.7">A8</text>
<text x="102.5" y="77.7">A9</text>
<text x="107" y="75.8">I/O1</text>
<text x="107" y="76.7">I/O2</text>
<text x="107" y="77.7">I/O3</text>
<text x="107" y="74.7">I/O0</text>
<text x="110" y="75.2">12</text>
<text x="110" y="76.2">13</text>
<text x="110" y="77.2">15</text>
<text x="110" y="74.2">11</text>
<text x="100.2" y="82.1">10</text>
<text x="100.6" y="78.1">6</text>
<text x="100.6" y="79.1">7</text>
<text x="100.6" y="80.1">8</text>
<text x="100.6" y="81.1">9</text>
<text x="102.5" y="78.7">A10</text>
<text x="102.5" y="79.6">A11</text>
<text x="102.5" y="80.7">A12</text>
<text x="102.5" y="81.6">A13</text>
<text x="102.5" y="82.6">A14</text>
<text x="107" y="78.7">I/O4</text>
<text x="107" y="79.6">I/O5</text>
<text x="107" y="80.7">I/O6</text>
<text x="107" y="81.6">I/O7</text>
<text x="110" y="78.1">16</text>
<text x="110" y="79.1">17</text>
<text x="110" y="80.1">18</text>
<text x="110" y="81.1">19</text>
<text x="100.2" y="84.9">20</text>
<text x="100.2" y="86">27</text>
<text x="100.2" y="86.9">22</text>
<text x="102.5" y="85.5">CE</text>
<text x="102.5" y="86.5">%%oWE</text>
<text x="102.5" y="87.5">OE</text>
<text x="105.3" y="87.1" transform="rotate(90 105.3 87.1)">GND</text>
<text x="105.8" y="90.3" transform="rotate(90 105.8 90.3)">14</text>
<text x="100.2" y="106.5">21</text>
<text x="100.2" y="107.4">23</text>
<text x="102.5" y="107">A0</text>
<text x="102.5" y="107.9">A1</text>
<text x="105.3" y="105.7" transform="rotate(90 105.3 105.7)">VCC</text>
<text x="105.8" y="103.4" transform="rotate(90 105.8 103.4)">28</text>
<text x="100.2" y="108.4">24</text>
<text x="100.2" y="109.3">25</text>
<text x="100.2" y="110.3">26</text>
<text x="100.6" y="111.3">1</text>
<text x="100.6" y="112.3">2</text>
<text x="100.6" y="113.3">3</text>
<text x="102.5" y="108.9">A2</text>
<text x="102.5" y="109.9">A3</text>
<text x="102.5" y="110.9">A4</text>
<text x="102.5" y="111.9">A5</text>
<text x="102.5" y="112.8">A6</text>
<text x="102.5" y="113.8">A7</text>
<text x="107" y="113.8">I/O1</text>
<text x="107" y="112.8">I/O0</text>
<text x="110" y="113.3">12</text>
<text x="110" y="112.3">11</text>
<text x="100.6" y="114.2">4</text>
<text x="100.6" y="115.2">5</text>
<text x="100.6" y="116.2">6</text>
<text x="100.6" y="117.2">7</text>
<text x="100.6" y="118.1">8</text>
<text x="100.6" y="119.1">9</text>
<text x="102.5" y="114.7">A8</text>
<text x="102.5" y="115.7">A9</text>
<text x="102.5" y="116.7">A10</text>
<text x="102.5" y="117.7">A11</text>
<text x="102.5" y="118.7">A12</text>
<text x="102.5" y="119.6">A13</text>
<text x="107" y="114.7">I/O2</text>
<text x="107" y="115.7">I/O3</text>
<text x="107" y="116.7">I/O4</text>
<text x="107" y="117.7">I/O5</text>
<text x="107" y="118.7">I/O6</text>
<text x="107" y="119.6">I/O7</text>
<text x="110" y="114.2">13</text>
<text x="110" y="115.2">15</text>
<text x="110" y="116.2">16</text>
<text x="110" y="117.2">17</text>
<text x="110" y="118.1">18</text>
<text x="110" y="119.1">19</text>
<text x="100.2" y="120">10</text>
<text x="100.2" y="123">20</text>
<text x="100.2" y="124">27</text>
<text x="100.2" y="124.9">22</text>
<text x="102.5" y="120.6">A14</text>
<text x="102.5" y="123.5">CE</text>
<text x="102.5" y="124.5">%%oWE</text>
<text x="102.5" y="125.5">OE</text>
<text x="105.3" y="125.1" transform="rotate(90 105.3 125.1)">GND</text>
<text x="105.8" y="128.3" transform="rotate(90 105.8 128.3)">14</text>
</g>
<g font-size=".3" fill="#010202">
<text x="27.5" y=".3">A</text>
<text x="66.5" y=".3">B</text>
<text x="105.5" y=".3">C</text>
<text x="144.6" y=".3">D</text>
<text x="183.5" y=".3">E</text>
<text x="6.6" y="19.7">4</text>
<text x="203.1" y="19.7">4</text>
<text x="6.6" y="56.2">3</text>
<text x="203.1" y="56.2">3</text>
<text x="6.6" y="92.8">2</text>
<text x="203.1" y="92.8">2</text>
<text x="6.6" y="129.4">1</text>
<text x="203.1" y="129.4">1</text>
<text x="27.5" y="148">A</text>
<text x="66.5" y="148">B</text>
<text x="105.5" y="148">C</text>
<text x="144.6" y="148">D</text>
<text x="183.5" y="148">E</text>
</g>
</svg>
